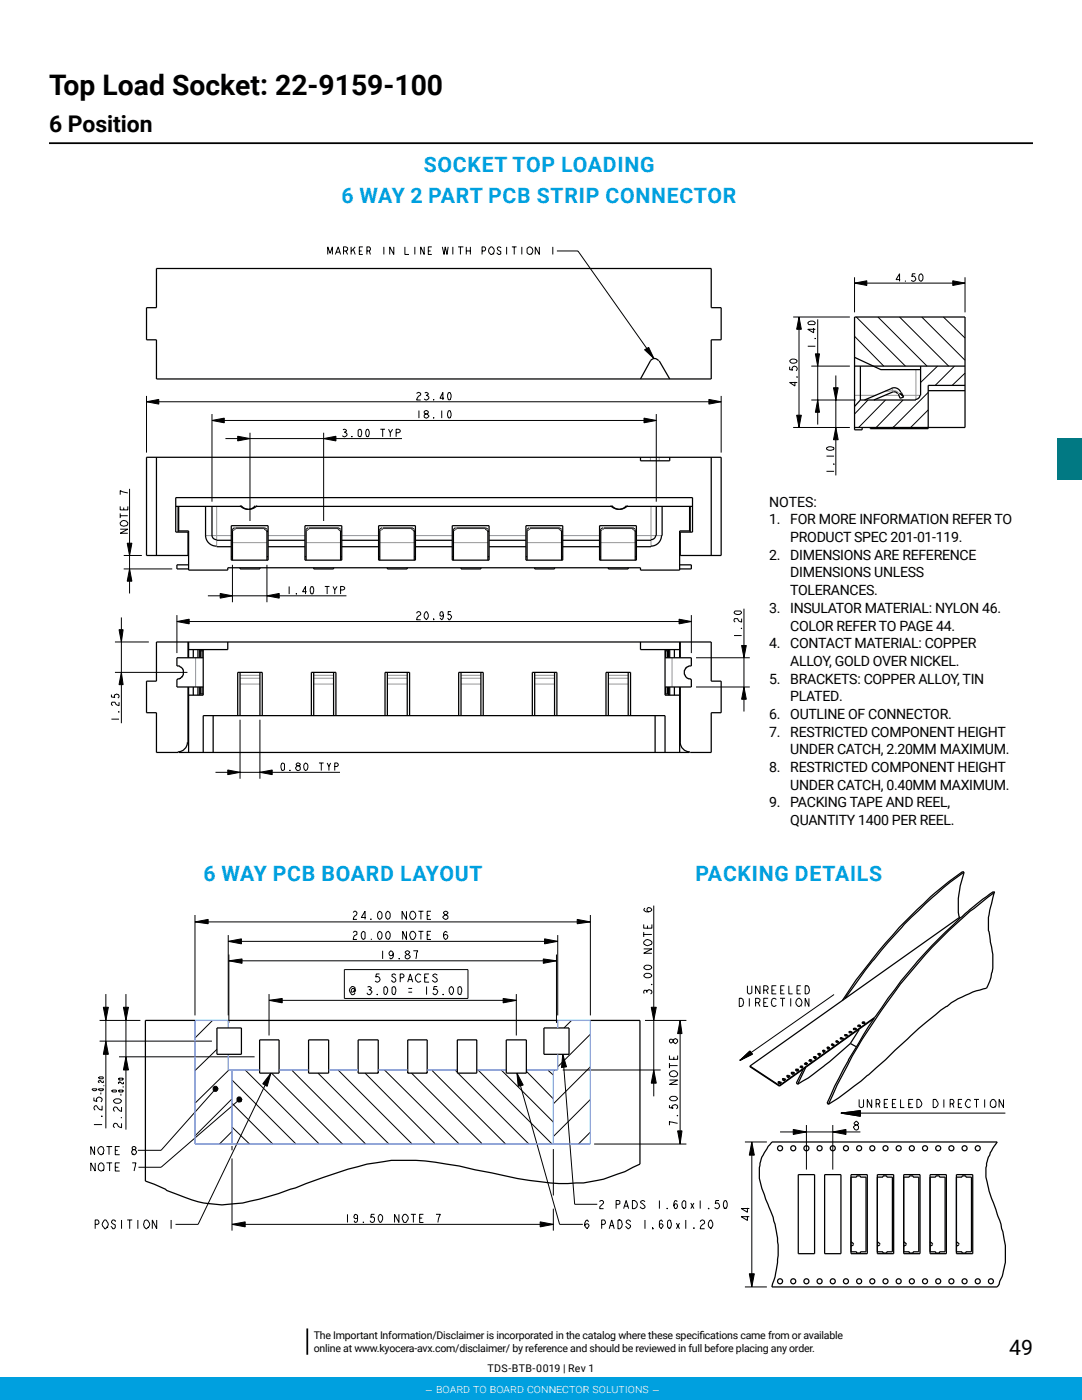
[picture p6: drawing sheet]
<svg xmlns="http://www.w3.org/2000/svg" width="216mm" height="279mm" viewBox="0 0 216 279" stroke-linecap="round" stroke-linejoin="round" font-family="sans-serif">
<path d="M9.8 28.6h196.3" fill="none" stroke="#000" stroke-width=".35"/>
<path d="M211 87.4h4.9v8.3h-4.9z" fill="#007982"/>
<g fill="none" stroke="#000" stroke-width=".2">
<path d="M65.4 50.8v-1.5l.5 1.3 .4-1.3v1.5M66.9 50.8l.6-1.5 .5 1.5M67.1 50.3h.6M68.5 50.1l.7-.1 .2-.5-.4-.2h-.5v1.5M69 50.1l.4 .7M70.1 49.3v1.5M70.5 49.9l.4 .9M70.9 49.3l-.8 .9M71.7 50.1h.5M72.4 49.3h-.7v1.5h.7M73.2 50.1h.5l.2-.2v-.4l-.2-.2h-.5v1.5M73.7 50.1l.2 .7"/>
<path d="M76.6 49.3v1.5M78.6 49.3v1.5l-.8-1.5v1.5M80.8 49.3v1.5h.8M82.8 49.3v1.5M84.6 49.3v1.5l-.7-1.5v1.5M85.5 50.1h.4M86.2 49.3h-.7v1.5h.7M88.3 49.3l.3 1.5 .2-1.5 .4 1.5 .2-1.5M90.4 49.3v1.5M91.4 49.3h1.1M91.9 49.3v1.5M93 50.1h.9"/>
<path d="M93 49.3v1.5M93.9 49.3v1.5M96.2 50.1h.5l.2-.2v-.4l-.2-.2h-.5v1.5M97.7 49.5l.2-.2h.3a.85 .85 0 0 1 .4 .7 .85 .85 0 0 1-.4 .8h-.3l-.3-.4-.1-.3zM98.4 50.7h.1M99.9 49.5l-.2-.2h-.2l-.3 .2 .1 .4 .6 .3a.43 .43 0 0 1-.2 .6 .43 .43 0 0 1-.6-.4M101.1 49.3v1.5M102.1 49.3h1M102.6 49.3v1.5M104.1 49.3v1.5M105.2 49.6l.1-.1a.53 .53 0 0 1 .5-.2 .53 .53 0 0 1 .4 .3l.1 .5-.3 .6a.52 .52 0 0 1-.8-.3zM106 50.7h.1"/>
<path d="M107.6 49.3v1.5l-.8-1.5v1.5M110.3 49.3v1.5M111.1 50.1h4.2l15.2 21.4M170.5 55.3v7M170.5 56.5l2.5-.5v1zM170.5 56.5h22.1M179.6 55.8h-.8l.7-1.2v1.6M180.7 56.2v-.2v.2M182.6 54.6h-.5l-.2 .6a.51 .51 0 0 1 .8 .1 .51 .51 0 0 1-.2 .7 .51 .51 0 0 1-.7-.1M183.6 54.8l.2-.2 .4 .5v.6l-.4 .5-.5-.5v-.6zM190.1 56l2.5 .5-2.5 .5zM192.6 55.3v7"/>
<path d="M29.2 79v11.3M83.1 78.5a.47 .47 0 0 1 .8 0l-.1 .4a1.17 1.17 0 0 0-.7 .9h.8M84.8 78.4a.45 .45 0 0 1 .7 .1l-.4 .4a.47 .47 0 0 1 .3 .7 .47 .47 0 0 1-.8 0M85 78.9h.1M86.5 79.7l.1 .1zM88.6 79.5h-.8l.6-1.2v1.5M89.4 78.4l.3-.1a.92 .92 0 0 1 0 1.5 1.12 1.12 0 0 1-.3-1.4zM128.6 69.8l.8-.5 1.1 2.2zM141.4 79.7l2.5 .5-2.5 .4zM143.9 79v11.3M157.6 73.2v.6l.5 .1-.1-.4 .3-.3 .2-.1 .3 .1a.47 .47 0 0 1 0 .8M157.6 72a.92 .92 0 0 1 1.5 0l-.1 .2a.83 .83 0 0 1-1.4-.2z"/>
<path d="M158.3 63.3h11.3M158.6 76.2v.8l-1-.7h1.5M159 75.3l.1-.1zM159.4 63.3v22M159.4 63.3l.5 2.4h-.9zM161.2 69.1h1.5M161.4 64.2a.92 .92 0 0 1 1.3 .2l-.2 .4h-1.1l-.2-.4zM161.9 79.8h8.8M161.9 73.1h7.7M162.3 65.5v.9l-1.1-.7h1.5M162.6 67.6l.1-.1zM162.7 70.6h.8l-.3 2.5z"/>
<path d="M163.2 79.8l.3 2.5h-.8zM163.2 63.7v21M166.3 77.4h.9l-.4 2.4zM166.8 74.9v20M170.5 67.1l5.8 6M170.9 63.3l9.8 9.8M173.2 79.8l-2.7 2.8M175.2 63.3l9.8 9.8M176.7 79.8l-5.4 5.5M179.5 63.3l9.8 9.8M180.2 79.8l-5.4 5.5M183.9 63.3l8.7 8.6"/>
<path d="M185.2 78.3l-7 7M187.1 73.1l-3.4 3.2M188.2 63.3l4.4 4.2M190.5 73.1l-3.9 3.8M192.6 74.5l-2.6 2.4M25.5 98.4l-1.5-.5v.8M25.9 97.6v20.8M29.2 80.2l2.5-.5v.9zM29.2 80.2h114.7M42.3 83.9l2.4-.5v1zM42.3 83.9h88.7M42.3 82.6v17.5"/>
<path d="M45 87.5h35.2M47.4 87.1l2.5 .4-2.5 .5zM49.9 86.4v17.6M64.6 87.5l2.4-.4v.9zM64.6 86.4v17.6M68.4 85.8a.45 .45 0 0 1 .7 .1l-.3 .3a.47 .47 0 0 1 .3 .8 .47 .47 0 0 1-.8-.1M68.7 86.2h.1M70.2 87.1l.1 .1zM71.6 85.8l.2-.1a.92 .92 0 0 1 0 1.5l-.3-.3v-1zM73.1 85.8l.2-.1a.92 .92 0 0 1 0 1.5 1.12 1.12 0 0 1-.2-1.4zM75.9 85.7h.9M76.4 85.7v1.5"/>
<path d="M77.5 85.7l.4 .7v.8M78.3 85.7l-.4 .7M79 86.4l.7-.2 .2-.3-.4-.2h-.5v1.5M83.6 81.9v1.5M85 82.6l-.4-.2v-.2a.47 .47 0 0 1 .9 0v.2l-.4 .2M86.5 83.3l.1 .1zM88.1 81.9v1.5M89.4 82l.3-.1a.97 .97 0 0 1 0 1.5 1.02 1.02 0 0 1-.3-1.4zM128.5 83.4l2.5 .5-2.5 .5zM131 82.6v17.5M158.3 85.3h11.3M159 82.9h.9l-.5 2.4z"/>
<path d="M164.9 94.1h1.5M164.9 91h1.5M165 89.3l.4-.1a.92 .92 0 0 1 1 .3 .97 .97 0 0 1-1.5 0zM166.3 92.7l.1-.2zM166.8 85.3l.4 2.5h-.9zM185.2 81.8l-3.5 3.5M24 105.6h1.5l-1.5 .8h1.5M24 101.1v.7h1.5v-.7M24 102.5v.9M24 102.9h1.5M24.1 104.2l.6-.3 .5 .1 .3 .3v.3a.85 .85 0 0 1-.8 .4 .85 .85 0 0 1-.7-.4zM24.7 113.5h9.7"/>
<path d="M24.7 110.9h3.6M24.7 101.3v.5M25.4 108.4h.9l-.4 2.5zM25.9 113.5l.4 2.5h-.9zM41.5 118.9h27.6M43.9 118.4l2.5 .5-2.5 .5zM46.4 112.7v7.5M53.3 118.9l2.4-.5v1zM53.3 112.7v7.5M57.7 117v1.6M59.1 118.4l.1 .2zM61.2 118.1h-.8l.6-1.1v1.6"/>
<path d="M62 117.2l.2-.2a.92 .92 0 0 1 0 1.6 1.12 1.12 0 0 1-.2-1.4zM64.8 117h.9M65.3 117v1.6M66.4 117l.4 .7v.9M67.3 117l-.5 .7M68 117.7l.7-.1 .1-.3-.4-.3h-.4v1.6M22.2 138.6v.5l.7 .1a.45 .45 0 0 1 .4-.7 .45 .45 0 0 1 .5 .6l-.3 .2M22.9 134.2h14.5M22.9 128.1h6.8M23.8 125.7h.8l-.4 2.4zM24.2 134.2l.4 2.4h-.8zM24.2 123.2v21.1"/>
<path d="M35.3 124l2.5-.4v.9zM35.3 124h102.6M35.3 122.8v7.5M83.1 122.4l.4-.3 .3 .1 .1 .2-.1 .4a1.17 1.17 0 0 0-.7 .9h.8M84.9 122.2l.2-.1 .1 .1a1.08 1.08 0 0 1-.1 1.5 .96 .96 0 0 1-.2-1.5zM86.5 123.5l.1 .2h-.1zM88.5 122.6l-.4 .4-.3-.1a.49 .49 0 0 1 0-.6 .49 .49 0 0 1 .6-.1l.1 .4-.1 .9-.3 .2-.3-.4M90 122.1h-.6v.7l.4-.2a.5 .5 0 0 1 .1 .9l-.1 .2h-.3l-.2-.4M135.5 123.6l2.4 .4-2.4 .5zM137.9 122.8v7.5M138.9 131.3h10.7M138.9 137.1h10.7"/>
<path d="M146.5 126.8h1.5M146.7 121.9h1l.3 .4a.92 .92 0 0 1-1.5 0zM147.9 125.4l.1-.1zM148 123.5v.7a.81 .81 0 0 1-.8-.7h-.6l-.1 .4 .2 .3M148 128.8h.9l-.5 2.5zM148.4 121.5v20.5M148.4 137.1l.5 2.5h-.9zM22.2 143.5h1.6M23.8 142l-.2 .1zM23.8 140.1v.7a.81 .81 0 0 1-.9-.7h-.5l-.2 .5 .3 .2M43 154.1h24.8M45.4 153.7l2.5 .4-2.5 .5z"/>
<path d="M47.9 143.6v11.8M51.9 143.6v11.8M51.9 154.1l2.4-.4v.9zM56.2 152.4l.2-.1 .4 .2v1.1l-.4 .2a1.12 1.12 0 0 1-.2-1.4zM57.8 153.7l.1 .1zM59.3 152.9l-.2-.3 .1-.2a.45 .45 0 0 1 .7 .1l-.3 .4M60.7 152.5l.3-.2 .2 .1a.87 .87 0 0 1-.2 1.4 .92 .92 0 0 1-.3-1.3zM63.6 152.3h1M64.1 152.3v1.5M65.3 152.3l.3 .7v.8M66 152.3l-.4 .7M66.8 153h.5l.2-.3v-.2l-.2-.2h-.5v1.5"/>
<path d="M21.1 198.4v26.8M25.1 198.4v27M38.9 184l2.6-.5v.9zM38.9 184h78.9M38.9 182.6v20M45.5 187.9l2.7-.5v1zM45.5 187.9h65.8M45.5 186.6v16M45.7 191.8l2.6-.4v.9zM45.7 191.8h65.3M45.7 190.5v13.6M53.7 199.6h49.3"/>
<path d="M53.7 198.4v8.3M53.7 199.6l2.6-.3v.8zM68.7 193.5h24.7v5.8h-24.7zM70.5 186.1l.2-.2 .5 .1v.5l-.5 .2-.2 .8h.7M70.5 182.1l.2-.2a.44 .44 0 0 1 .5 .5l-.1 .2a.95 .95 0 0 0-.6 .9h.7M70.7 197.6l-.4 .4-.2-.1 .1-.5 .4-.1 .1 .1v.6l.3-.4-.2-.3a.48 .48 0 0 0-.6-.4l-.1 .1a.71 .71 0 0 0-.1 1.1l.2 .4 .5-.1 .1-.3M72.2 186.1l.3-.2 .3 .2v1.1l-.3 .3a.99 .99 0 0 1-.3-1.4zM73 183.1h-.9l.7-1.2v1.6M73.3 197a.48 .48 0 0 1 .8 .1l-.4 .4 .5 .4-.2 .5-.4 .1-.4-.4M73.6 197.5h.1M74 183.4l.1 .1zM74.1 187.5v-.1v.1"/>
<path d="M75.2 198.4l.1 .1zM75.5 186.1l.2-.2 .3 .1a.93 .93 0 0 1-.3 1.5 .99 .99 0 0 1-.2-1.4zM75.7 181.9l.5 .5v.6l-.5 .5-.4-.5v-.6zM75.7 194.4h-.6l-.1 .6a.48 .48 0 0 1 .7 .1l.1 .4-.1 .3a.5 .5 0 0 1-.9 0M76.3 189.7v1.7M76.7 197l.3-.1a.99 .99 0 0 1 0 1.6l-.4-.4v-1zM77.1 182.1l.3-.2 .5 .5v.6l-.5 .5-.4-.5zM77.2 186l.3-.1a.99 .99 0 0 1 0 1.6l-.3-.1a1.02 1.02 0 0 1 0-1.4zM78.4 197l.2-.1a.9 .9 0 0 1 .3 1.2v.3l-.3 .1-.4-.4v-1zM78.5 190.2l-.1 .4-.4 .1-.3-.1a.64 .64 0 0 1 .3-.9l.5 .5v.7l-.5 .5-.3-.3M79 194.6l-.3-.2-.5 .1v.4l.3 .1a.5 .5 0 0 1 .5 .5 .5 .5 0 0 1-.5 .5l-.4-.4M79.6 191.2l.1 .2z"/>
<path d="M79.9 195.1h.5l.2-.2v-.3l-.2-.2h-.5v1.6M81 190.6a.57 .57 0 0 1 .9 .4l-.2 .1a.5 .5 0 0 1-.8 0zM81.1 181.9v1.6l-.9-1.6v1.6M81.1 185.9v1.6l-.7-1.6v1.6M81.2 190.5l-.3-.5a.5 .5 0 0 1 .8 0l-.3 .5M81.4 196l.5-1.6 .5 1.6M81.5 198h.7M81.5 197.3h.7M81.6 195.5h.6M82 182l.5-.1a.91 .91 0 0 1 .5 .8 .91 .91 0 0 1-.5 .8l-.5-.1-.3-.7zM82 186l.2-.1a.82 .82 0 0 1 .8 .8 .82 .82 0 0 1-.8 .8l-.2-.3a.91 .91 0 0 1 0-1.2zM82.5 189.7h.9l-.3 .5-.1 1.2"/>
<path d="M83.5 181.9h1M83.5 185.9h1M84 194.6a.55 .55 0 0 0-.6-.2 .55 .55 0 0 0-.4 .4l-.1 .3 .1 .5 .2 .3a.48 .48 0 0 0 .8-.1M84 185.9v1.6M84 181.9v1.6M84.7 195.1h.5M85.1 196.9v1.6M85.2 186.6h.5M85.2 182.7h.5M85.6 194.4h-.9v1.6h.9M86 181.9h-.8v1.6h.8M86 185.9h-.8v1.6h.8"/>
<path d="M87.2 194.6a.51 .51 0 0 0-.8 0l.3 .4a.57 .57 0 0 1 .4 .9 .55 .55 0 0 1-.9-.3M87.2 196.9h-.6l-.1 .6a.53 .53 0 0 1 .8 .1 .53 .53 0 0 1-.2 .8 .53 .53 0 0 1-.7-.3M88.4 198.4l.1 .1zM88.5 182.9a.51 .51 0 0 1 .9 0v.2a.51 .51 0 0 1-.6 .4 .51 .51 0 0 1-.4-.5zM88.9 182.6l-.4-.5a.51 .51 0 0 1 .9 0l-.4 .5M89.2 186.1l-.3-.2a.99 .99 0 0 0 0 1.6l.3-.3 .2-.3-.2-.3-.3-.1-.4 .4M89.9 197l.2-.1a.99 .99 0 0 1 0 1.6 .93 .93 0 0 1-.2-1.5zM91.5 197l.3-.1a.9 .9 0 0 1 .2 1.2v.3l-.2 .1-.4-.4v-1zM100.4 199.3l2.6 .3-2.6 .5zM103 198.4v8.3M108.4 191.4l2.6 .4-2.6 .5zM108.7 187.4l2.6 .5-2.6 .5z"/>
<path d="M111 190.5v13.6M111.3 186.6v16M115.2 183.5l2.6 .5-2.6 .4zM117.8 182.6v20M128.4 189.4h1.7l-1.7 .8h1.7M128.4 188a.86 .86 0 0 1 1-.5 .86 .86 0 0 1 .7 .7 .85 .85 0 0 1-.9 .5 .85 .85 0 0 1-.8-.7zM128.4 184.5v.7h1.7v-.7M128.4 186v1M128.4 186.5h1.7M128.6 198.3l-.2-.2 .2-.5h.3l.2 .3a.48 .48 0 0 1 .7-.3 .48 .48 0 0 1 0 .8M128.7 181.2l-.3 .4a.99 .99 0 0 0 1.7 0l-.3-.4-.4-.1-.2 .1-.1 .4 .3 .4M128.7 194.4a.96 .96 0 0 1 1.4 .4 1.04 1.04 0 0 1-1.7 0z"/>
<path d="M128.7 192.8a.96 .96 0 0 1 1.4 .3 1.04 1.04 0 0 1-1.7 0zM129.1 197.9v.2M129.2 184.7v.5M130.1 196.4l-.2 .1zM130.4 180.7v38.1M147.5 199.2h.4a.91 .91 0 0 1 .5 .8 .91 .91 0 0 1-.5 .9h-.4zM147.8 199.2h.1M149.1 196.7v1.4l.2 .1a.48 .48 0 0 0 .7-.1v-1.4M149.5 199.2v1.7M151.6 196.7v1.7l-.8-1.7v1.7M152.4 197.6l.7-.1 .2-.1-.2-.5-.7-.2v1.7M152.9 197.6l.4 .8"/>
<path d="M153.3 199.2h-.9v1.7h.9M154 197.6h.5M154.9 199.5l-.4-.3a.9 .9 0 0 0-.4 1.5 .48 .48 0 0 0 .8-.1M154.9 196.7h-.9v1.7h.9M155.7 199.2h1M155.8 197.6h.5M156.2 199.2v1.7M156.5 196.7h-.7v1.7h.7M157.4 196.7v1.7h.8M157.8 199.2v1.7M159 197.6h.5M159.3 199.2h.2a.91 .91 0 0 1 .5 .8 .91 .91 0 0 1-.5 .9h-.2a.91 .91 0 0 1-.5-.9 .91 .91 0 0 1 .5-.8z"/>
<path d="M159.8 196.7h-.8v1.7h.8M160.7 196.7h.3a.85 .85 0 0 1 .5 1 .85 .85 0 0 1-.8 .7zM160.9 196.7h.1M161.4 199.2v1.7l-.7-1.7v1.7M166.4 198.5l-18.8 13.1M18.4 217.4l.1-.1h.7l.2 .1a.61 .61 0 0 1-1 0zM18.7 219.1v.6l.7 .1-.2-.5a.64 .64 0 0 1 .9-.2l.1 .1a.48 .48 0 0 1-.1 .7M19.6 217.4l.1-.1h.9v.2l-.6 .2zM19.6 215l.9-.1 .1 .3-.1 .1h-.6zM19.9 207.8h22.4M19.9 203.6h8.1M20.1 218v.4"/>
<path d="M20.6 216.7h.1M20.6 215.7v.3h-.2l-.3-.3h-.4l-.1 .2 .3 .1M20.6 201h1l-.5 2.6zM21.1 207.8l.5 2.6h-1zM22.2 217.7l.9-.2 .2 .3-.2 .1h-.6zM22.9 219.4l.9-.1 .5 .4-.5 .5h-.7l-.5-.5zM23.8 217.5h.7l.1 .2-.1 .2h-.7l-.2-.2zM23.8 215.2h.7l.1 .1-.1 .2h-.7l-.2-.2zM23.8 210.9h27M24.1 218.3v.4M24.6 216.9h-.1h.1M24.6 215.9v.4h-.2l-.4-.4-.4 .1 .2 .3"/>
<path d="M24.6 201h1l-.5 2.6zM25.1 210.9l.5 2.6h-1zM42.4 203.6l-3.5 3.6M42.5 217l.2-.1a.51 .51 0 0 1 .7 .2 .51 .51 0 0 1-.2 .7h-.4l-.3-.3zM43 217.3l-10.9 12.3h-4.6M43.3 209.4l-4.4 4.3M45.7 213.5l-6.8 6.7M46.3 215.5l12.8 12.8M46.3 219.3l-7.4 7.4M47.3 219.2l.1-.1a.51 .51 0 0 1 .8 .1 .51 .51 0 0 1-.3 .7h-.4l-.2-.2zM47.8 219.4l-15.7 13.6h-4.5M48.9 213.5l14.8 14.8"/>
<path d="M54.1 214.2l-.8 2.6-.9-.5zM54.1 214.2l-14.6 30.1h-4.5M54.2 214.2l14.1 14.1M58.2 213.5l14.8 14.8M63.5 214.2l14.1 14.1M67.5 213.5l14.7 14.8M72.8 214.2l14.1 14.1M76.7 213.5l14.9 14.8M82.1 214.2l14.2 14.1M86.1 213.5l14.8 14.8M90.8 213.5l.5 .4M91.4 214.2l14.1 14.1"/>
<path d="M95.4 213.5l14.8 14.8M100 213.5l10.4 10.4M103.1 214.2l1.3 2.3-1 .3zM103.1 214.2l8.6 30.1h4.6M105 213.8l5.4 5.5M109.3 213.5l1.1 1M110.7 213.5l-.3 .3M112.3 210.4l.7 2.5-1 .1zM112.3 210.4l2.4 29.9h4.5M112.3 213.5h19.5M114 203.6l-1.5 1.6M117.8 206.4l-6.5 6.5"/>
<path d="M117.8 219.4l-7.4 7.4M117.8 212.9l-7.4 7.4M128.7 203.6h8.3M129.9 201h1.1l-.6 2.6zM130.4 213.5l.6 2.7h-1.1zM133.6 215.5h1.6l-1.6 .9h1.6M133.6 214.2a.91 .91 0 0 1 .8-.5 .91 .91 0 0 1 .8 .5 .48 .48 0 0 1-.4 .6l-.3 .1-.5-.1a.48 .48 0 0 1-.4-.6zM133.6 210.7v.7h1.6v-.7M133.6 212.2v1M133.6 212.7h1.6M133.7 219.1l.4-.3h.6l.5 .5-.5 .4h-.6l-.5-.4zM134.3 207.7l-.2-.3h-.4l-.1 .3v.2l.2 .3 .5-.3"/>
<path d="M134.5 210.9v.5M135.7 203.6l.4 2.7h-.9zM135.7 203.6v24.7M147.6 211.6l2.3-1.5 .2 .3zM147.6 211.6l2-1.9 .3 .4zM147.6 211.6l2-1.9 .5 .7zM150.8 200.1l.7-.1 .1-.5-.3-.3h-.5v1.7M151.3 200.1l.3 .8M152.4 200.1h.5M159.8 200.7h.1M171.4 219.4v1.4l.2 .1a.48 .48 0 0 0 .7-.1v-1.4M173.9 219.4v1.6l-.8-1.6v1.6"/>
<path d="M177.2 219.4h-.8v1.6h.8M178.8 219.4h-.7v1.6h.7M179.7 219.4v1.6h.7M182.2 219.4h-.9v1.6h.9M183 219.4a.84 .84 0 0 1 .9 .7 .84 .84 0 0 1-.6 .9h-.3zM183.2 219.4h.1M186.2 219.4a.87 .87 0 0 1 .9 .6 .87 .87 0 0 1-.4 1h-.5zM186.5 219.4h.1M188.3 219.4v1.6M192 219.4h-.8v1.6h.8M193.6 219.8v-.3l-.3-.1a.88 .88 0 0 0-.6 .7 .88 .88 0 0 0 .4 .9h.2l.3-.2M194.3 219.4h1"/>
<path d="M194.8 219.4v1.6M196.5 219.4v1.6M197.9 219.5l.2-.1a.84 .84 0 0 1 .7 .8 .84 .84 0 0 1-.6 .8h-.1a.75 .75 0 0 1-.4-1.2zM200.2 219.4v1.6l-.8-1.6v1.6M18.7 224.4h1.7M18.9 228.8v1.6l-.8-1.6v1.6M19 232.1v1.6l-.9-1.6v1.6M19.7 229.1a.51 .51 0 0 1 .9 0l.1 .5-.1 .6a.54 .54 0 0 1-.6 .2 .54 .54 0 0 1-.4-.5l-.1-.3zM19.9 232.2l.2-.1a.84 .84 0 0 1 .7 .7 .84 .84 0 0 1-.6 .9h-.1a.75 .75 0 0 1-.4-1.2zM20.4 222.7l-.2 .1zM20.4 220.7v.9a1.6 1.6 0 0 1-1.2-.9h-.2a.51 .51 0 0 0 0 .9M20.5 230.2h.1"/>
<path d="M20.5 233.6h.1M21.2 228.8h1.2M21.2 232.1h1.2M21.7 228.8v1.6M21.9 232.1v1.6M23 229.6h.5M23 233h.6M23.9 228.8h-.9v1.6h.9M23.9 232.1h-.9v1.6h.9M24.3 224.2v.9a.87 .87 0 0 1-.9-.8l-.5-.1a.5 .5 0 0 0 0 .9M24.3 223.1h-.2h.2M24.3 220.9v.9l-.7-.4a.57 .57 0 0 0-.9-.3l-.1 .3 .3 .4"/>
<path d="M26.4 232.1h.7l-.3 1.6M26.5 230.3h.1M26.6 229.4l-.2-.1v-.4l.2-.1h.3l.2 .3-.2 .3M46.3 220.2l8.1 8.1M46.3 224.9l3.5 3.4M46.3 228.7v.9M46.3 231.2v14.4M46.3 225.8l-2.5 2.5M110.4 229.3v9.3M117.8 225.9l-2.4 2.4M118.6 228.3h18.4M119.7 239.8l.2-.2a.44 .44 0 0 1 .5 .5l-.7 .7v.4h.7"/>
<path d="M126.2 239.6l.6 .1 .4 .6a.87 .87 0 0 1-1 .9zM126.4 239.6h.1M128.7 239.8a.5 .5 0 0 0-.9 0l.9 .9v.3a.56 .56 0 0 1-.5 .2 .56 .56 0 0 1-.5-.4M131.6 239.6v1.6M133.6 220.6v.5l.7 .1-.2-.1a.61 .61 0 0 1 .5-.6 .61 .61 0 0 1 .6 .3v.3l-.2 .2M135.1 239.8l-.3-.2-.2 .1-.1 .4v.6l.1 .4 .2 .1a.64 .64 0 0 0 .3-.9l-.3-.1-.2 .1-.1 .4M135.2 224.2l-1.6-.4v.8M135.2 222.6l-.1 .1zM135.2 225.7h.9l-.4 2.6zM136.2 239.8l.3-.2 .3 .2v1.2l-.3 .2-.4-.5zM139.7 239.6v1.6M143.5 239.6h-.7l-.1 .6 .5-.1a.64 .64 0 0 1 .3 .9l-.2 .1a.48 .48 0 0 1-.7-.1"/>
<path d="M144.5 239.7l.2-.1 .3 .1 .1 .4-.1 1-.3 .1-.2-.1-.1-.4zM148.6 227.9h4.4M150 227.9v28.9M150 227.9l.5 2.6h-1zM155.7 225.9h16M158.3 225.4l2.6 .5-2.6 .5zM160.9 224.5v8.9M166.2 225.9l2.6-.5v1zM166.2 224.5v8.9M167.8 222.1l3.9-.5v.5zM167.8 222.1l3.9-.5v1.2zM167.8 222.1h32.8"/>
<path d="M167.8 222.1h3.9v.7zM170.8 224.5l-.4-.2 .4-.5 .5 .4-.4 .3M174.8 220.3l.6-.1a.48 .48 0 0 0-.1-.8h-.5v1.6M175.3 220.3l.3 .7M176.4 220.3h.5M178.1 220.3h.5M181.3 220.3h.5M189.6 220.3l.6-.1a.48 .48 0 0 0-.1-.8h-.5v1.6M190.1 220.3l.2 .7M191.2 220.3h.5M198.5 220.9h.1M19 244.3l.6-.1a.48 .48 0 0 0-.1-.7h-.5v1.7"/>
<path d="M20.9 243.5a.89 .89 0 0 1 .7 .8 .89 .89 0 0 1-.7 .9l-.2-.2a.71 .71 0 0 1-.1-1.2zM21.4 245h.1M23 243.8v-.2l-.3-.1h-.2l-.3 .3 .3 .4 .5 .3v.5l-.3 .2h-.2l-.4-.5M24.3 243.5v1.7M25.4 243.5h1M25.9 243.5v1.7M27.5 243.5v1.7M28.9 243.6l.2-.1a.89 .89 0 0 1 .8 .8 .89 .89 0 0 1-.8 .9l-.3-.4-.2-.5zM29.5 245h.1M31.3 243.5v1.7l-.9-1.7v1.7M34.1 243.5v1.7M46.3 244.3l2.6-.5v1z"/>
<path d="M46.3 244.3h64.1M69.3 242.3v1.7M71.3 242.8v.3l-.3 .1-.3-.1a.56 .56 0 0 1 .3-.8l.3 .3v1l-.3 .4-.3-.2v-.2M72.5 243.8l.1 .2zM74.7 242.3h-.6l-.1 .7 .2-.2a.53 .53 0 0 1 .5 .7 .53 .53 0 0 1-.7 .3l-.2-.2M75.6 242.6l.2-.3 .4 .3a.96 .96 0 0 1-.4 1.4l-.1-.2a1.07 1.07 0 0 1-.1-1.2zM79.6 242.3v1.7l-.9-1.7v1.7M80.5 242.5a.69 .69 0 0 1 .8 .2 .69 .69 0 0 1-.1 .9l-.2 .4-.5-.2-.3-.7zM82 242.3h1M82.5 242.3v1.7M83.7 243.1h.5M84.5 242.3h-.8v1.7h.8"/>
<path d="M87 242.3h.9l-.4 .9-.1 .8M107.8 243.8l2.6 .5-2.6 .5zM110.4 241.2v4.4M117.4 243.8l-.2-.3a.99 .99 0 0 0 0 1.7l.4-.6-.2-.3-.2-.1-.4 .1-.1 .3M120.1 244.3h.5l.2-.2-.2-.6h-.5v1.7M121.6 245.2l.5-1.7 .5 1.7M121.8 244.6h.6M122.9 240.3l.8-.1v-.5l-.8-.1v1.6M123.3 243.5h.4a.93 .93 0 0 1 .5 1 .93 .93 0 0 1-.9 .7zM123.6 243.5h.1M124.4 241.2l.5-1.6 .5 1.6M124.7 240.7h.6"/>
<path d="M125.8 243.8l-.4-.3-.3 .1-.2 .2 .2 .3 .7 .5v.2l-.4 .4-.6-.5M128.7 243.5v1.7M130.2 245l.1 .2h-.1zM130.2 245.2h.1M132.2 243.8l-.2-.3-.4 .3v1l.4 .4 .3-.6-.1-.3-.2-.1-.4 .1v.3M133.1 241.1l.1 .1zM133.3 243.6l.3-.1 .2 .1 .2 .5-.2 .9-.2 .2-.4-.4v-1zM133.5 245.1h.1M135 244.1l.6 1.1M135.6 244.1l-.6 1.1M136.3 241.1h.1M136.8 243.5v1.7"/>
<path d="M137.8 240.1l.7 1.1M138.5 245.2v-.2v.2M138.5 240.1l-.7 1.1M139.7 243.8l.1-.2 .4-.1 .4 .3-.1 .4a1.26 1.26 0 0 0-.8 1h.9M141.3 241.1l.2 .1zM141.3 241.2h.1M141.6 243.6l.2-.1 .2 .1a1.15 1.15 0 0 1-.2 1.6 1.03 1.03 0 0 1-.2-1.6zM141.7 245.1h.1M144.6 241.1h.1M148.6 256.8h4.4M149.1 242.7v.9l-1.2-.8h1.6M149.1 241.1v.8l-1.2-.7h1.6"/>
<path d="M149.5 254.2h1l-.5 2.6z"/>
<circle cx="85.1" cy="83" r=".44"/>
<circle cx="59.5" cy="153.3" r=".48"/>
<circle cx="134.8" cy="207.8" r=".43"/>
<circle cx="26.8" cy="230" r=".48"/>
<circle cx="170.9" cy="225" r=".5"/>
</g>
<g fill="#000">
<path d="M170.5 56.5l2.5-.5v1zM190.1 56l2.5 .5-2.5 .5zM128.6 69.8l.8-.5 1.1 2.2zM159.4 63.3l.5 2.4h-.9zM162.7 70.6h.8l-.3 2.5zM163.2 79.8l.3 2.5h-.8zM166.3 77.4h.9l-.4 2.4zM29.2 80.2l2.5-.5v.9zM42.3 83.9l2.4-.5v1zM47.4 87.1l2.5 .4-2.5 .5zM64.6 87.5l2.4-.4v.9zM128.5 83.4l2.5 .5-2.5 .5z"/>
<path d="M141.4 79.7l2.5 .5-2.5 .4zM159 82.9h.9l-.5 2.4zM166.8 85.3l.4 2.5h-.9zM25.9 113.5l.4 2.5h-.9zM25.4 108.4h.9l-.4 2.5zM43.9 118.4l2.5 .5-2.5 .5zM53.3 118.9l2.4-.5v1zM23.8 125.7h.8l-.4 2.4zM24.2 134.2l.4 2.4h-.8zM35.3 124l2.5-.4v.9zM135.5 123.6l2.4 .4-2.4 .5zM148.4 137.1l.5 2.5h-.9z"/>
<path d="M148 128.8h.9l-.5 2.5zM45.4 153.7l2.5 .4-2.5 .5zM51.9 154.1l2.4-.4v.9zM38.9 184l2.6-.5v.9zM45.5 187.9l2.7-.5v1zM45.7 191.8l2.6-.4v.9zM53.7 199.6l2.6-.3v.8zM100.4 199.3l2.6 .3-2.6 .5zM108.4 191.4l2.6 .4-2.6 .5zM108.7 187.4l2.6 .5-2.6 .5zM115.2 183.5l2.6 .5-2.6 .4zM20.6 201h1l-.5 2.6z"/>
<path d="M21.1 207.8l.5 2.6h-1zM24.6 201h1l-.5 2.6zM25.1 210.9l.5 2.6h-1zM54.1 214.2l-.8 2.6-.9-.5zM103.1 214.2l1.3 2.3-1 .3zM112.3 210.4l.7 2.5-1 .1zM130.4 213.5l.6 2.7h-1.1zM129.9 201h1.1l-.6 2.6zM135.7 203.6l.4 2.7h-.9zM147.6 211.6l2-1.9 .3 .4zM147.6 211.6l2.3-1.5 .2 .3zM135.2 225.7h.9l-.4 2.6z"/>
<path d="M150 227.9l.5 2.6h-1zM158.3 225.4l2.6 .5-2.6 .5zM166.2 225.9l2.6-.5v1zM167.8 222.1l3.9-.5v.5zM167.8 222.1h3.9v.7zM46.3 244.3l2.6-.5v1zM107.8 243.8l2.6 .5-2.6 .5zM149.5 254.2h1l-.5 2.6z"/>
<path d="M42.5 217l.2-.1a.51 .51 0 0 1 .7 .2 .51 .51 0 0 1-.2 .7h-.4l-.3-.3z" fill-rule="evenodd"/>
<path d="M47.3 219.2l.1-.1a.51 .51 0 0 1 .8 .1 .51 .51 0 0 1-.3 .7h-.4l-.2-.2z" fill-rule="evenodd"/>
</g>
<g fill="none" stroke="#000" stroke-width=".25">
<path d="M31.2 53.6h110.7v7.8h2v6.4h-2v7.8h-110.7v-7.8h-2v-6.4h2zM131.4 72a.93 .93 0 0 0-1.6 0l-2 3.6M131.5 72l2.1 3.6M170.5 71.3l5.3 2.5h7.9M170.5 73.1h22.1M171.7 79.8h11.1M171.7 73.1v6.7M171.7 79.8l-1.2 1.3M177.9 77.5l.4-.1a1.38 1.38 0 0 1 1.4 .9M178 77.5l-5.5 2.3M178.2 78.2l-3.8 1.6M178.3 78.2h.4l.4 .4"/>
<path d="M179.5 78.5l.5 .3 .2 .3M179.8 78.3l.5 .9-.7 .3-.3-.8M183.6 78.8a.91 .91 0 0 1-1 .9M183.7 73.1v5.8M185.2 78h7.4M192.6 76.9h-7.4v8.6h-11.5v-.2M29.2 91.3h114.7v19.6h-8.2v-4.7h2.5v-6.9h-103.1v6.9h2.4v4.7h-8.3zM31.2 91.3v19.6M127.8 91.3v.7M127.8 92h5.8M133.6 91.3v.7M141.9 91.3v19.6"/>
<path d="M170.5 85.3h22.1v-22h-22.1v22.5h1.5v-.5M178.1 85.2l.8 .2M35.1 101.1h13M35.5 106h2.1v7.8h7.8v-.5h82.4v.5h7.8v-7.8h2.1M35.5 101.1v5.1M35.7 101.1v4.9M37.6 112.7h-2.3v.8h2.3M41 106.8a2.16 2.16 0 0 0 2.2 2.2M41 101.1v5.8M42.3 106.8a.91 .91 0 0 0 .9 .9M42.3 101.1v5.8M43.2 107.8h2.9"/>
<path d="M43.2 109.1h2.9M46.1 111.1h.3M46.1 104.9h7.4v6.9h-7.4zM46.8 105.4h-.2l-.2 .4M47 105.4h5.9v.1h.2l.2 .2v6.1M47 105.5l-.6 .3v6M47.9 100.9l.6 .5 1 .2M47.9 113.3v.2h4v-.2M48.1 100.9a1.71 1.71 0 0 0 2.8 0M51 101.1h71.1M51.3 100.9l-.6 .5-1 .2M52.8 105.5l.1 .2 .4 .1v.3"/>
<path d="M53.3 106.1h.1M53.3 111.1h.2M53.5 107.8h7.3M53.5 109.1h7.3M60.8 104.9h7.4v6.9h-7.4zM60.8 111.1h.3M61.5 105.4h-.2l-.2 .4M61.7 105.4h5.9v.1h.2l.2 .2v6.1M61.7 105.5l-.6 .3v6M62.6 113.3v.2h4v-.2M67.5 105.5l.5 .6M68 106.1h.1"/>
<path d="M68 111.1h.2M68.2 107.8h7.3M68.2 109.1h7.3M75.5 111.1h.3M75.5 104.9h7.4v6.9h-7.4zM76.2 105.4h-.2l-.2 .4M76.4 105.4h5.9v.1h.2l.2 .2v6.1M76.4 105.5l-.6 .3v6M77.3 113.3v.2h4v-.2M82.2 105.5l.5 .6M82.7 106.1h.1M82.7 111.1h.2"/>
<path d="M82.9 107.8h7.3M82.9 109.1h7.3M90.2 104.9h7.4v6.9h-7.4zM90.2 111.1h.3M90.5 105.8h.1M90.5 105.8v6M90.9 105.4h-.2l-.2 .4M91.1 105.4h5.9v.1h.2l.2 .2v6.1M91.1 105.5l-.6 .3M92 113.3v.2h4v-.2M96.9 105.5l.5 .6M97.4 106.1h.1"/>
<path d="M97.4 111.1h.2M97.6 107.8h7.3M97.6 109.1h7.3M104.9 104.9h7.4v6.9h-7.4zM104.9 111.1h.3M105.2 105.8h.1M105.2 105.8v6M105.6 105.4h-.2l-.2 .4M105.8 105.4h5.9v.1h.2l.2 .2v6.1M105.8 105.5l-.6 .3M106.7 113.3v.2h4v-.2M111.6 105.5l.5 .6"/>
<path d="M112.1 106.1h.1M112.1 111.1h.2M112.3 107.8h7.3M112.3 109.1h7.3M119.6 104.9h7.4v6.9h-7.4zM119.6 111.1h.3M119.9 105.8h.1M119.9 105.8v6M120.3 105.4h-.2l-.2 .4M120.5 105.4h5.9v.1h.2l.2 .2v6.1M120.5 105.5l-.6 .3M121.4 113.3v.2h4v-.2"/>
<path d="M121.8 100.9l.6 .5 1.1 .2M122.1 100.9a1.81 1.81 0 0 0 2.9 0M125 101.1h13.2M125.3 100.9l-.6 .5-1.1 .2M126.3 105.5l.5 .6M126.8 111.1h.2M127 107.8h2.9M127 109.1h2.9M130.8 106.8a.91 .91 0 0 1-.9 .9M131 101.1v5.8M132 106.8a2.13 2.13 0 0 1-2.1 2.2M132.1 101.1v5.8"/>
<path d="M135.6 112.7h2.3v.8h-2.3M137.6 101.1v4.9M137.7 101.1v5.1M37.5 128.1v3.2M37.5 137.1v11.1M37.6 128.1v3.2M37.6 137.1v13.1M38.6 129.6v1.7M38.6 137.1v1.6M39.5 129.6v1.7M39.5 137.1v1.6M39.8 129.9h.7"/>
<path d="M39.8 138.5h.7M39.8 129.6v1.7M39.8 137.1v1.6M40 129.9v1.4M40 137.1v1.4M40.3 129.9v1.4M40.3 137.1v1.4M40.5 131.3h-5.2v1.6a1.31 1.31 0 0 1 1.3 1.1 1.31 1.31 0 0 1-.9 1.5l-.4 .1v1.5h5.2M40.5 129.6v9.1h-2.9M45.4 128.1v1.5h-7.8M47.9 134.2v8.6M51.9 134.2v8.6"/>
<path d="M62.6 134.2v8.6M66.6 134.2v8.6M77.3 134.2v8.6M81.3 134.2v8.6M92 134.2v8.6M96 134.2v8.6M106.7 134.2v8.6M110.7 134.2v8.6M121.4 134.2v8.6M125.4 134.2v8.6M127.8 128.1v1.5h7.8M132.7 129.9h.7"/>
<path d="M132.7 129.6v9.1h2.9M132.7 138.5h.7M132.7 131.3h5.2v1.6a1.29 1.29 0 0 0-1.4 1.2 1.29 1.29 0 0 0 1.2 1.4l.2 .1v1.5h-5.2M132.8 129.9v1.4M132.8 137.1v1.4M133.2 129.9v1.4M133.2 137.1v1.4M133.4 129.6v1.7M133.4 137.1v1.6M133.6 129.6v1.7M133.6 137.1v1.6M134.6 129.6v1.7"/>
<path d="M134.6 137.1v1.6M135.6 128.1v3.2M135.6 137.1v13.1M135.7 128.1v3.2M135.7 137.1v11.1M35.5 150.2h-4.3v-8h-2v-6.3h2v-7.8h110.7v7.8h2v6.3h-2v8h-4.2M35.7 150.2h101.9M37.4 148.1a1.92 1.92 0 0 1-1.9 2M40.5 150.2v-7.4h92.2v7.4M42.5 142.8v7.4M47.4 142.8v-8.6h4.9v8.6M62.1 142.8v-8.6h4.9v8.6"/>
<path d="M76.8 142.8v-8.6h4.9v8.6M91.5 142.8v-8.6h4.9v8.6M106.2 142.8v-8.6h4.9v8.6M120.9 142.8v-8.6h4.9v8.6M130.7 142.8v7.4M135.7 148.1a1.93 1.93 0 0 0 2 2M192.3 174.1l-.2-.2a74.2 74.2 0 0 0-12 10.6 115.8 115.8 0 0 0-12.1 15.2M192.3 174.1a90.5 90.5 0 0 0-16.5 15.6l-3.1 3.9-4 5.6M192.3 174.1a19.8 19.8 0 0 0-1 8.7l.2 .3M198.5 178.1l-.3-.2a92.2 92.2 0 0 0-19.6 19.6l-4.2 5.6M198.5 178.1a18.9 18.9 0 0 0-1.3 7.6l.4 2a15 15 0 0 1-.1 8.1l-.6 1.4a21.7 21.7 0 0 0-8.1 3.7 95.8 95.8 0 0 0-12.1 10.6 87.2 87.2 0 0 1-11.4 8.9M198.5 178.1a97.3 97.3 0 0 0-23.9 25.5 91.5 91.5 0 0 0-9.3 16.8"/>
<path d="M191.5 183.1l.1 .1M191.5 183.1l-41.9 29.7M38.9 203.6h-9.9v32.1l1.8 .6 2.2 1 .3 .3 2 .7a21.9 21.9 0 0 0 14.6 1.4 66.3 66.3 0 0 0 11.2-3.5l6.1-2.1a38.2 38.2 0 0 1 12.4-2.5 39.2 39.2 0 0 1 9.5 .7l2.5 .4 6.5 1.4a66.3 66.3 0 0 0 15.2 2.1 27.5 27.5 0 0 0 13-3.2l1.4-.7v-28.7h-9.9M43.3 205.2h4.9v5.2h-4.9zM45.5 203.6h65.8M51.8 207.5h3.9v6.7h-3.9zM61.6 207.5h4v6.7h-4zM71.5 207.5h4v6.7h-4zM81.4 207.5h3.8v6.7h-3.8zM91.3 207.5h3.8v6.7h-3.8zM101 207.5h4v6.7h-4zM108.5 205.2h5v5.2h-5z"/>
<path d="M149.6 212.8l5.9 3.8M149.6 212.8v.1l5.9 3.9M155.3 215.9v.1M155.3 216h.5v.1M155.3 216a.25 .25 0 0 0 .2 .3 .25 .25 0 0 0 .3-.3M155.5 216.6v.2M155.8 216h.1M155.8 216l-.5-.1v.1M156.2 215.3h.1M156.2 215.4v-.1h.3l.2 .1M156.2 215.4h.5v.1M156.2 215.4a.25 .25 0 0 0 .2 .2 .25 .25 0 0 0 .3-.2"/>
<path d="M156.7 215.4h.1M157 214.7h.1M157 214.8a.25 .25 0 0 0 .3 .2 .25 .25 0 0 0 .2-.2M157 214.8h.5v.1M157.5 214.8h.1M157.5 214.8l-.5-.2v.2M157.9 214.1h.1M157.9 214.1v-.1h.4l.1 .1M157.9 214.1h.5v.2M158.4 214.1h.1M158.4 214.1a.25 .25 0 0 1-.2 .3 .25 .25 0 0 1-.3-.3M158.8 213.4v.1"/>
<path d="M158.8 213.4h.5v.1a.26 .26 0 0 1-.3 .2 .26 .26 0 0 1-.2-.3zM158.8 213.5h.2v-.1l.3 .2M159.2 213.4v.1M159.7 212.8h.1M159.7 212.9l.2 .2 .3-.2M159.7 212.9l.5-.1v.1M159.7 212.9h.2v-.1v.1h.3M160 212.8h.1M160.3 213.4l-1.4 2.7 .3 .3M160.5 212.2h.1M160.5 212.3l.2 .1M160.5 212.3l.5-.2v.2"/>
<path d="M160.5 212.3h.3v-.2l.2 .2M160.8 213l-1.6 3.4M160.8 212.1v.3h-.1M160.9 212.2h.1M161 212.3l-.1 .2-.2-.1M161 212.3h.1M161.4 211.6h.1M161.4 211.6l.5-.1v.1M161.4 211.6h.3v-.1l.2 .1M161.8 211.6h.1M161.9 211.6l-.1 .3-.4-.1v-.2M161.9 211.6h.1"/>
<path d="M162.3 210.9v.1M162.3 211l.5-.1v.1M162.3 211h.2v-.1l.3 .1M162.7 210.9h.1M162.8 211l-.1 .3-.4-.3M162.8 211h.1M163.2 210.3h.1M163.2 210.4h.2v-.2l.3 .2M163.2 210.4l.2 .2 .3-.2M163.5 210.3h.1M163.7 210.4v-.2h-.4l-.1 .2M163.7 210.4h.1"/>
<path d="M164.2 209.7h.1M164.2 209.7v-.1h.3v.1M164.2 209.7l.1-.1 .2 .1M164.4 209.7h.1M164.5 209.7l-.1 .3-.2-.3M164.5 209.7h.1M165 209.1h.1M165 209l.5 .1-.3 .3zM165 209.1l.2-.1 .2 .1M165.4 209.1h.1M165.9 208.4h.1M165.9 208.4h.4l.1 .2h-.2v.1l-.3-.1z"/>
<path d="M165.9 208.5l.1-.1 .3 .1M166.3 208.4h.1M166.3 208.5h.1M166.8 207.8h.1M166.8 207.7h.4l.1 .3h-.5zM166.8 207.9l.1-.2 .3 .2M167.2 207.8h.1M167.2 207.9h.1M167.7 207.2h.1M167.7 207.2v-.1h.3l.2 .1M167.7 207.2l.1-.1 .4 .1M168.2 207.2h.1"/>
<path d="M168.2 207.2v.2h-.5v-.2M168.6 206.5v.1M168.6 206.6l.1-.1 .4 .1M168.6 206.6v.1h.5v-.1M169.1 206.6h.1M169.1 206.6l-.2-.1h-.3v.1M169.4 205.9h.1M169.4 206v-.1h.4l.1 .1M169.4 206l.2-.1 .3 .1M169.7 208.2l1.1 .7M169.7 208.2l-2.2 1.9a55.6 55.6 0 0 1-8.3 6.3M169.9 206h.1"/>
<path d="M169.9 206v.1h-.3l-.2-.1M170.3 205.3h.1M170.3 205.4v.1h.3h.2v-.1M170.3 205.4l.1-.2 .4 .2M170.8 205.4h.1M170.8 205.4l-.1-.2h-.4v.2M171.2 204.7h.1M171.2 204.7v-.1h.2h.3v.1M171.2 204.7l.1-.1 .4 .1M171.2 204.7v.2h.2h.3v-.2M171.4 205.5l-1.7 2.7M171.6 204.7h.1"/>
<path d="M172.1 204.1h.1M172.1 204.1v-.1h.3l.2 .1M172.1 204.1l.1-.1 .4 .1M172.1 204.1l.1 .1M172.3 204l-.1 .2M172.4 204v.1M172.6 204.1v.1h-.4M174.4 203.2l-18.9 13.6M174.4 203.1l-18.9 13.5M174.4 203.2a136.2 136.2 0 0 0-7.9 13.6l-1.5 3.3 .3 .3M174.4 203.1v.1M154 227.9h45l-.3 .4a9.4 9.4 0 0 0-1.8 3.9 11.4 11.4 0 0 0 .5 5.5l.8 2.4a33.3 33.3 0 0 1 2.2 7.2l.2 1.9a12.9 12.9 0 0 1-1.1 6.5l-.1 .6-.4 .5h-45a21.4 21.4 0 0 0-.7-16.4 17.8 17.8 0 0 1-1.8-5.7 8.1 8.1 0 0 1 2.1-6.3z"/>
<path d="M159.3 234.4h3.2v15.8h-3.2zM164.5 234.4h3.3v15.8h-3.3zM169.8 234.4h3.3v15.8h-3.3zM169.8 234.9h1.1v-.2h.8v.2h1.1v14.9h-1.1v.3h-.8v-.3h-1.1M175.1 234.4h3.2v15.8h-3.2zM175.1 234.9h1.1v-.2h.7v.2h1.2v14.9h-1.2v.3h-.7v-.3h-1.1M180.3 234.4h3.3v15.8h-3.3zM180.3 234.9h1.1v-.2h.8v.2h1.1v14.9h-1.1v.3h-.8v-.3h-1.1M185.6 234.4h3.2v15.8h-3.2zM185.6 234.9h1.1v-.2h.8v.2h1.1v14.9h-1.1v.3h-.8v-.3h-1.1M190.8 234.4h3.3v15.8h-3.3zM190.8 234.9h1.2v-.2h.7v.2h1.1v14.9h-1.1v.3h-.7v-.3h-1.2"/>
<path d="M169.8 247.8l.5 .4M170.2 248.2v.1M170.3 248.4l-.5 .3M175.1 247.8l.5 .4M175.5 248.2v.1M175.6 248.4l-.5 .3M180.3 247.8l.5 .4M180.8 248.2v.1M180.8 248.4l-.5 .3M185.6 247.8l.5 .4M186 248.2v.1M186.1 248.4l-.5 .3"/>
<path d="M190.8 247.8l.5 .4M191.3 248.2v.1M191.3 248.4l-.5 .3"/>
<circle cx="155.6" cy="229.2" r=".5"/>
<circle cx="158.3" cy="229.2" r=".5"/>
<circle cx="160.9" cy="229.2" r=".5"/>
<circle cx="163.5" cy="229.2" r=".5"/>
<circle cx="166.2" cy="229.2" r=".5"/>
<circle cx="168.8" cy="229.2" r=".5"/>
<circle cx="171.4" cy="229.2" r=".5"/>
<circle cx="174.1" cy="229.2" r=".5"/>
<circle cx="176.7" cy="229.2" r=".5"/>
<circle cx="179.3" cy="229.2" r=".5"/>
<circle cx="181.9" cy="229.2" r=".5"/>
<circle cx="184.6" cy="229.2" r=".5"/>
<circle cx="187.2" cy="229.2" r=".5"/>
<circle cx="189.8" cy="229.2" r=".5"/>
<circle cx="192.5" cy="229.2" r=".5"/>
<circle cx="195.1" cy="229.2" r=".5"/>
<circle cx="155.6" cy="255.7" r=".5"/>
<circle cx="158.3" cy="255.7" r=".5"/>
<circle cx="160.9" cy="255.7" r=".5"/>
<circle cx="163.5" cy="255.7" r=".5"/>
<circle cx="166.2" cy="255.7" r=".5"/>
<circle cx="168.8" cy="255.7" r=".5"/>
<circle cx="171.4" cy="255.7" r=".5"/>
<circle cx="174.1" cy="255.7" r=".5"/>
<circle cx="176.7" cy="255.7" r=".5"/>
<circle cx="179.3" cy="255.7" r=".5"/>
<circle cx="181.9" cy="255.7" r=".5"/>
<circle cx="184.6" cy="255.7" r=".5"/>
<circle cx="187.2" cy="255.7" r=".5"/>
<circle cx="189.8" cy="255.7" r=".5"/>
<circle cx="192.5" cy="255.7" r=".5"/>
<circle cx="195.1" cy="255.7" r=".5"/>
<circle cx="197.7" cy="255.7" r=".5"/>
</g>
<path d="M45.5 205.2v-1.6h-6.6v24.7h78.9v-24.7h-6.5v1.6M45.5 210.4v3.1h6.3M46.3 213.5v14.8M55.7 213.5h5.9M65.6 213.5h5.9M75.5 213.5h5.9M85.2 213.5h6.1M95.1 213.5h5.9M110.4 213.5v14.8M111.3 210.4v3.1h-6.3" fill="none" stroke="#6673ff" stroke-width=".25"/>
<g fill="none" stroke="#949499" stroke-width=".2">
<path d="M170.5 78.9h4.3M176.7 78.9h2.7M178 77.5l.2 .5M178.1 77.9l-.6 .2-.9-.1M178.1 78h.3a.92 .92 0 0 1 .9 .5M179.8 78.3l-.5 .4M180.2 78.9h3.5M182.8 73.8v6M129.8 91.3v.7M131.5 91.3v.7M41 106.9h5.1M43.2 101.1v8"/>
<path d="M46.4 108.3h6.9M46.5 105.8h.1M47 105.5l-.4 .1-.1 .2M47 105.4v.1M47 105.5h5.8M52.8 105.5l.3 .1 .2 .2M52.8 105.4v.1M53.1 105.9v.1M53.5 106.9h7.3M61.1 108.3h6.9M61.2 105.8h.1M61.7 105.5l-.4 .1-.1 .2"/>
<path d="M61.7 105.4v.1M61.7 105.5h5.8M67.5 105.5l.3 .1 .2 .2M67.5 105.4v.1M67.8 105.9v.1M68.2 106.9h7.3M75.8 108.3h6.9M76.4 105.5l-.6 .3M76.4 105.4v.1M76.4 105.5h5.8M82.2 105.5l.3 .1 .2 .2M82.2 105.4v.1"/>
<path d="M82.5 105.9v.1M82.9 106.9h7.3M90.5 108.3h6.9M91.1 105.5l-.6 .3M91.1 105.5h5.8M91.1 105.4v.1M96.9 105.5l.3 .1 .2 .2M96.9 105.4v.1M97.2 105.9v.1M97.6 106.9h7.3M105.2 108.3h6.9M105.8 105.5h5.8"/>
<path d="M105.8 105.5l-.6 .3M105.8 105.4v.1M111.6 105.5l.3 .1 .2 .2M111.6 105.4v.1M111.9 105.9v.1M112.3 106.9h7.3M119.9 108.3h6.9M120.5 105.5l-.6 .3M120.5 105.5h5.8M120.5 105.4v.1M126.3 105.5l.3 .1 .2 .2M126.3 105.4v.1"/>
<path d="M126.6 105.9h.1M126.6 105.9v.1M127 106.9h5.1M129.9 101.1v8M39 131.3v5.8M47.9 136.5h4M47.9 135.4h4M47.9 134.8h4M62.6 136.5h4M62.6 135.4h4M62.6 134.8h4M77.3 136.5h4"/>
<path d="M77.3 135.4h4M77.3 134.8h4M92 136.5h4M92 135.4h4M92 134.8h4M106.7 136.5h4M106.7 135.4h4M106.7 134.8h4M121.4 136.5h4M121.4 135.4h4M121.4 134.8h4M134.1 131.3v5.8"/>
</g>
<path d="M0 274.9h215.9v4.5h-215.9z" fill="#00a0df"/>
<path d="M61.3 265.1v5.3" fill="none" stroke="#000" stroke-width=".35"/>
<text font-size="5.6" x="9.8" y="19">Top Load Socket: 22-9159-100</text>
<text font-size="4.6" x="9.8" y="26.4">6 Position</text>
<g font-size="4.2" fill="#00a0df">
<text x="84.5" y="34.4">SOCKET TOP LOADING</text>
<text x="68.2" y="40.6">6 WAY 2 PART PCB STRIP CONNECTOR</text>
<text x="40.6" y="175.9">6 WAY PCB BOARD LAYOUT</text>
<text x="138.8" y="175.9">PACKING DETAILS</text>
</g>
<text font-size="4.2" x="201.4" y="270.4">49</text>
<g font-size="2.8">
<text x="153.5" y="101.1">NOTES:</text>
<text x="153.5" y="104.7">1. FOR MORE INFORMATION REFER TO</text>
<text x="153.5" y="111.7">2. DIMENSIONS ARE REFERENCE</text>
<text x="157.7" y="108.2">PRODUCT SPEC 201-01-119.</text>
<text x="157.7" y="115.2">DIMENSIONS UNLESS</text>
<text x="157.7" y="118.8">TOLERANCES.</text>
<text x="153.5" y="122.3">3. INSULATOR MATERIAL: NYLON 46.</text>
<text x="157.7" y="125.8">COLOR REFER TO PAGE 44.</text>
<text x="153.5" y="129.4">4. CONTACT MATERIAL: COPPER</text>
<text x="153.5" y="136.4">5. BRACKETS: COPPER ALLOY, TIN</text>
<text x="157.7" y="132.9">ALLOY, GOLD OVER NICKEL.</text>
<text x="153.5" y="143.5">6. OUTLINE OF CONNECTOR.</text>
<text x="157.7" y="139.9">PLATED.</text>
<text x="153.5" y="147">7. RESTRICTED COMPONENT HEIGHT</text>
<text x="153.5" y="154.1">8. RESTRICTED COMPONENT HEIGHT</text>
<text x="157.7" y="150.5">UNDER CATCH, 2.20MM MAXIMUM.</text>
<text x="153.5" y="161.1">9. PACKING TAPE AND REEL,</text>
<text x="157.7" y="157.6">UNDER CATCH, 0.40MM MAXIMUM.</text>
<text x="157.7" y="164.6">QUANTITY 1400 PER REEL.</text>
</g>
<text font-size="2.5" fill="#fff" x="84.8" y="278.4">– board to board connector solutions –</text>
<g font-size="2.1">
<text x="62.6" y="267.2">The Important Information/Disclaimer is incorporated in the catalog where these specif</text>
<text x="62.6" y="269.8">online at www.kyocera-avx.com/disclaimer/ by reference and should be reviewed in full before placing any order.</text>
<text x="139.5" y="267.2">ications came from or available</text>
<text x="97.3" y="273.8">TDS-BTB-0019 | Rev 1</text>
</g>
</svg>
